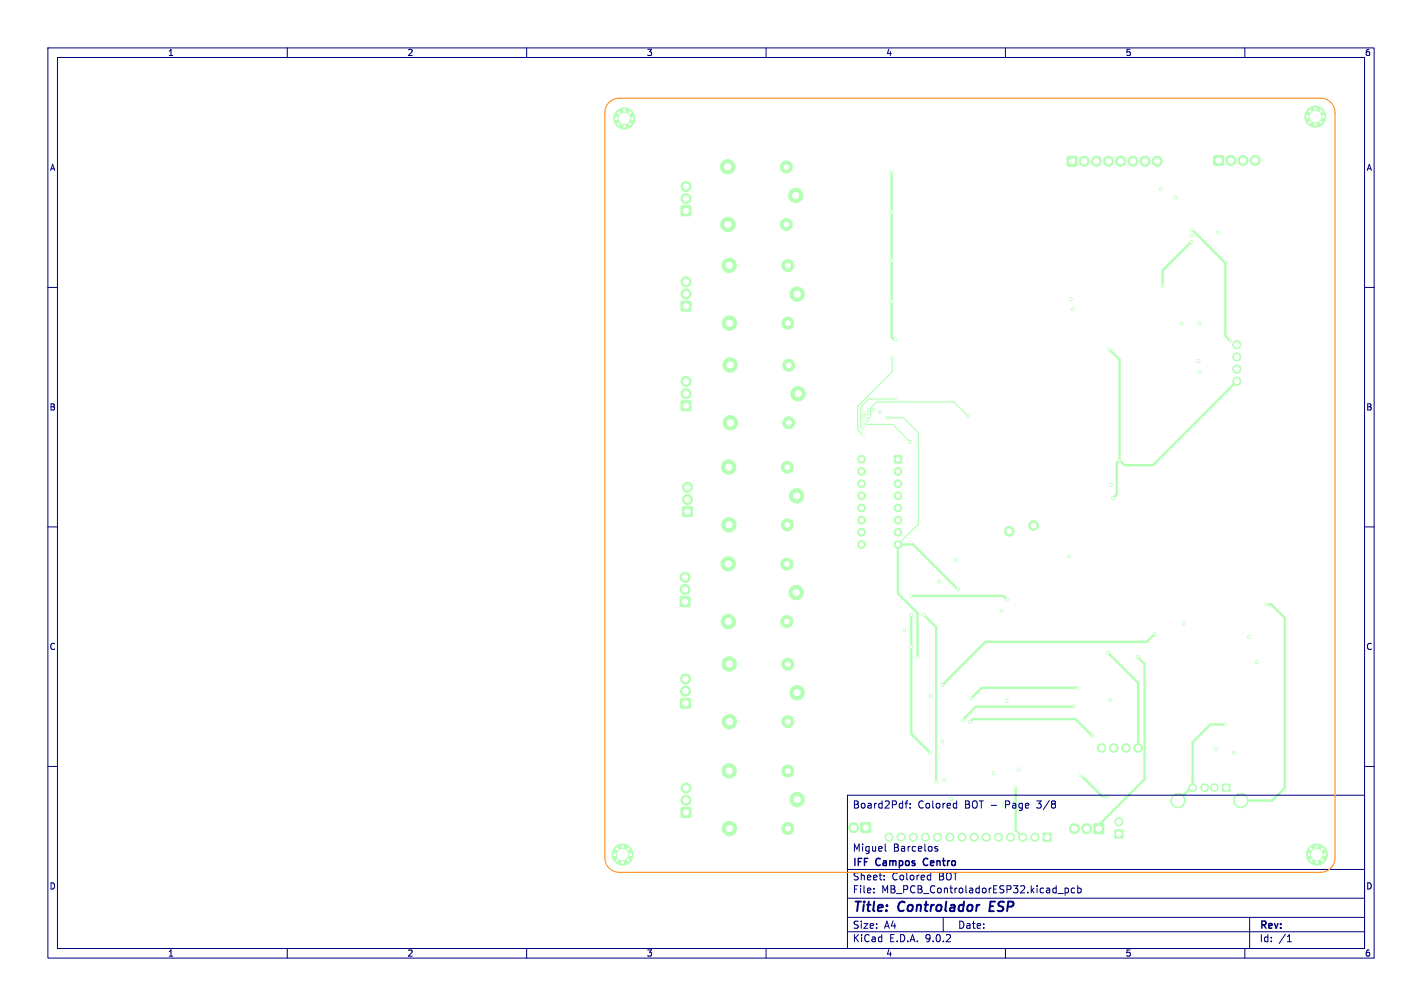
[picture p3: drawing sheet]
<svg xmlns="http://www.w3.org/2000/svg" width="297mm" height="210mm" viewBox="0 0 297 210" stroke-linecap="round" stroke-linejoin="round" font-family="sans-serif">
<g fill="#b3ffb3" stroke="#b3ffb3" stroke-width=".21">
<path d="M253.6 32.5h1.9v2h-1.9z"/>
<path d="M222.9 32.7h2v1.9h-2z"/>
<path d="M217.8 173.9h1.7v1.7h-1.7z"/>
<path d="M186.8 95.2h1.5v1.4h-1.5z"/>
<path d="M179.9 171.8h1.9v1.9h-1.9z"/>
<path d="M232.8 173.2h1.7v1.7h-1.7z"/>
<path d="M228.5 172h2v2h-2z"/>
<path d="M142.3 83.7h2v2h-2z"/>
<path d="M142.3 62.9h2v2h-2z"/>
<path d="M142.3 43h2v2h-2z"/>
<path d="M142.3 168.6h2v2h-2z"/>
<path d="M142.2 145.8h2v2h-2z"/>
<path d="M142.1 124.6h2v2h-2z"/>
<path d="M142.6 105.8h2v2h-2z"/>
<path d="M255.3 163.7h1.6v1.5h-1.6z"/>
<circle cx="276.4" cy="24.3" r=".35"/>
<circle cx="275.9" cy="23.2" r=".35"/>
<circle cx="275.9" cy="25.5" r=".35"/>
<circle cx="274.7" cy="22.7" r=".35"/>
<circle cx="274.7" cy="24.4" r="2.2"/>
<circle cx="274.7" cy="26" r=".35"/>
<circle cx="273.6" cy="23.2" r=".35"/>
<circle cx="273.6" cy="25.5" r=".35"/>
<circle cx="273.1" cy="24.3" r=".35"/>
<circle cx="132.1" cy="24.7" r=".35"/>
<circle cx="131.6" cy="23.6" r=".35"/>
<circle cx="131.6" cy="25.9" r=".35"/>
<circle cx="130.4" cy="23.1" r=".35"/>
<circle cx="130.4" cy="24.7" r="2.2"/>
<circle cx="130.4" cy="26.4" r=".35"/>
<circle cx="129.2" cy="23.6" r=".35"/>
<circle cx="129.2" cy="25.9" r=".35"/>
<circle cx="128.8" cy="24.7" r=".35"/>
<circle cx="131.7" cy="178.4" r=".35"/>
<circle cx="131.2" cy="177.2" r=".35"/>
<circle cx="131.2" cy="179.6" r=".35"/>
<circle cx="130" cy="176.7" r=".35"/>
<circle cx="130" cy="178.4" r="2.2"/>
<circle cx="130" cy="180" r=".35"/>
<circle cx="128.9" cy="177.2" r=".35"/>
<circle cx="128.9" cy="179.6" r=".35"/>
<circle cx="128.4" cy="178.4" r=".35"/>
<circle cx="276.7" cy="178.4" r=".35"/>
<circle cx="276.2" cy="177.2" r=".35"/>
<circle cx="276.2" cy="179.6" r=".35"/>
<circle cx="275" cy="176.7" r=".35"/>
<circle cx="275" cy="178.4" r="2.2"/>
<circle cx="275" cy="180" r=".35"/>
<circle cx="273.9" cy="177.2" r=".35"/>
<circle cx="273.9" cy="179.6" r=".35"/>
<circle cx="273.4" cy="178.4" r=".35"/>
<circle cx="257.1" cy="33.5" r="1.05"/>
<circle cx="259.6" cy="33.5" r="1.05"/>
<circle cx="262.2" cy="33.5" r="1.05"/>
<circle cx="258.3" cy="79.6" r=".85"/>
<circle cx="258.3" cy="77" r=".85"/>
<circle cx="258.3" cy="74.5" r=".85"/>
<circle cx="258.3" cy="72" r=".85"/>
<circle cx="226.5" cy="33.7" r="1.05"/>
<circle cx="229" cy="33.7" r="1.05"/>
<circle cx="231.5" cy="33.7" r="1.05"/>
<circle cx="234.1" cy="33.7" r="1.05"/>
<circle cx="236.6" cy="33.7" r="1.05"/>
<circle cx="239.2" cy="33.7" r="1.05"/>
<circle cx="241.7" cy="33.7" r="1.05"/>
<circle cx="185.7" cy="174.8" r=".85"/>
<circle cx="188.2" cy="174.8" r=".85"/>
<circle cx="190.8" cy="174.8" r=".85"/>
<circle cx="193.3" cy="174.8" r=".85"/>
<circle cx="195.8" cy="174.8" r=".85"/>
<circle cx="198.4" cy="174.8" r=".85"/>
<circle cx="200.9" cy="174.8" r=".85"/>
<circle cx="203.5" cy="174.8" r=".85"/>
<circle cx="206" cy="174.8" r=".85"/>
<circle cx="208.5" cy="174.8" r=".85"/>
<circle cx="211.1" cy="174.8" r=".85"/>
<circle cx="213.6" cy="174.8" r=".85"/>
<circle cx="216.2" cy="174.8" r=".85"/>
<circle cx="230.1" cy="156.1" r=".9"/>
<circle cx="232.6" cy="156.1" r=".9"/>
<circle cx="235.2" cy="156.1" r=".9"/>
<circle cx="237.7" cy="156.1" r=".9"/>
<circle cx="210.8" cy="110.9" r="1"/>
<circle cx="215.9" cy="109.7" r="1"/>
<circle cx="164.4" cy="97.6" r="1.25"/>
<circle cx="152.2" cy="97.5" r="1.5"/>
<circle cx="152.2" cy="109.6" r="1.5"/>
<circle cx="164.4" cy="109.6" r="1.25"/>
<circle cx="166.4" cy="103.5" r="1.5"/>
<circle cx="187.6" cy="98.4" r=".8"/>
<circle cx="187.6" cy="101" r=".8"/>
<circle cx="187.6" cy="103.5" r=".8"/>
<circle cx="187.6" cy="106" r=".8"/>
<circle cx="187.6" cy="108.6" r=".8"/>
<circle cx="187.6" cy="111.1" r=".8"/>
<circle cx="187.6" cy="113.7" r=".8"/>
<circle cx="179.9" cy="113.7" r=".8"/>
<circle cx="179.9" cy="111.1" r=".8"/>
<circle cx="179.9" cy="108.6" r=".8"/>
<circle cx="179.9" cy="106" r=".8"/>
<circle cx="179.9" cy="103.5" r=".8"/>
<circle cx="179.9" cy="101" r=".8"/>
<circle cx="179.9" cy="98.4" r=".8"/>
<circle cx="179.9" cy="95.9" r=".8"/>
<circle cx="166.7" cy="82.2" r="1.5"/>
<circle cx="164.7" cy="88.3" r="1.25"/>
<circle cx="152.5" cy="88.3" r="1.5"/>
<circle cx="152.5" cy="76.2" r="1.5"/>
<circle cx="164.7" cy="76.3" r="1.25"/>
<circle cx="166.5" cy="61.4" r="1.5"/>
<circle cx="164.5" cy="67.5" r="1.25"/>
<circle cx="152.3" cy="67.5" r="1.5"/>
<circle cx="152.3" cy="55.4" r="1.5"/>
<circle cx="164.5" cy="55.5" r="1.25"/>
<circle cx="166.2" cy="40.8" r="1.5"/>
<circle cx="164.2" cy="46.9" r="1.25"/>
<circle cx="152" cy="46.9" r="1.5"/>
<circle cx="152" cy="34.8" r="1.5"/>
<circle cx="164.2" cy="34.9" r="1.25"/>
<circle cx="166.5" cy="166.9" r="1.5"/>
<circle cx="164.5" cy="173" r="1.25"/>
<circle cx="152.3" cy="173" r="1.5"/>
<circle cx="152.3" cy="160.9" r="1.5"/>
<circle cx="164.5" cy="161" r="1.25"/>
<circle cx="166.5" cy="144.6" r="1.5"/>
<circle cx="164.5" cy="150.7" r="1.25"/>
<circle cx="152.3" cy="150.7" r="1.5"/>
<circle cx="152.3" cy="138.6" r="1.5"/>
<circle cx="164.5" cy="138.7" r="1.25"/>
<circle cx="166.3" cy="123.7" r="1.5"/>
<circle cx="164.3" cy="129.8" r="1.25"/>
<circle cx="152.1" cy="129.8" r="1.5"/>
<circle cx="152.1" cy="117.7" r="1.5"/>
<circle cx="164.3" cy="117.8" r="1.25"/>
<circle cx="178.3" cy="172.8" r="1.05"/>
<circle cx="233.7" cy="171.6" r=".85"/>
<circle cx="227" cy="173" r="1.05"/>
<circle cx="224.4" cy="173" r="1.05"/>
<circle cx="143.3" cy="82.2" r="1.05"/>
<circle cx="143.3" cy="79.6" r="1.05"/>
<circle cx="143.3" cy="61.4" r="1.05"/>
<circle cx="143.3" cy="58.8" r="1.05"/>
<circle cx="143.3" cy="41.5" r="1.05"/>
<circle cx="143.3" cy="38.9" r="1.05"/>
<circle cx="143.3" cy="167.1" r="1.05"/>
<circle cx="143.3" cy="164.5" r="1.05"/>
<circle cx="143.2" cy="144.3" r="1.05"/>
<circle cx="143.2" cy="141.7" r="1.05"/>
<circle cx="143.1" cy="123.1" r="1.05"/>
<circle cx="143.1" cy="120.5" r="1.05"/>
<circle cx="143.6" cy="104.3" r="1.05"/>
<circle cx="143.6" cy="101.7" r="1.05"/>
<circle cx="253.6" cy="164.4" r=".8"/>
<circle cx="251.6" cy="164.4" r=".8"/>
<circle cx="249.1" cy="164.4" r=".8"/>
<circle cx="259.2" cy="167.1" r="1.5"/>
<circle cx="246" cy="167.1" r="1.5"/>
<circle cx="264.5" cy="126.2" r=".3"/>
<circle cx="232.4" cy="104" r=".3"/>
<circle cx="196.8" cy="154.8" r=".3"/>
<circle cx="185.4" cy="87.2" r=".3"/>
<circle cx="191.6" cy="137.1" r=".3"/>
<circle cx="231.7" cy="73" r=".3"/>
<circle cx="200.1" cy="123.1" r=".3"/>
<circle cx="199.5" cy="116.9" r=".3"/>
<circle cx="212.1" cy="164.4" r=".3"/>
<circle cx="233.8" cy="96.1" r=".3"/>
<circle cx="255.8" cy="151.2" r=".3"/>
<circle cx="186.9" cy="70.8" r=".3"/>
<circle cx="186.2" cy="62.9" r=".3"/>
<circle cx="186.2" cy="54.4" r=".3"/>
<circle cx="186.2" cy="44.3" r=".3"/>
<circle cx="186.2" cy="35.9" r=".3"/>
<circle cx="210.3" cy="125.2" r=".3"/>
<circle cx="190.3" cy="124.4" r=".3"/>
<circle cx="209.2" cy="127.5" r=".3"/>
<circle cx="223.2" cy="116.2" r=".3"/>
<circle cx="246.8" cy="67.5" r=".3"/>
<circle cx="250.5" cy="67.5" r=".3"/>
<circle cx="250.6" cy="77.6" r=".3"/>
<circle cx="250.3" cy="75.4" r=".3"/>
<circle cx="245.5" cy="41.2" r=".3"/>
<circle cx="248.8" cy="49.2" r=".3"/>
<circle cx="242.4" cy="39.5" r=".3"/>
<circle cx="254.3" cy="48.5" r=".3"/>
<circle cx="249" cy="48" r=".3"/>
<circle cx="256.9" cy="71.1" r=".3"/>
<circle cx="194.4" cy="145.3" r=".3"/>
<circle cx="188.9" cy="131.5" r=".3"/>
<circle cx="181" cy="86.3" r=".3"/>
<circle cx="181.6" cy="85.5" r=".3"/>
<circle cx="181.1" cy="87.7" r=".3"/>
<circle cx="182.4" cy="85.5" r=".3"/>
<circle cx="190.2" cy="135" r=".3"/>
<circle cx="241.2" cy="132.3" r=".3"/>
<circle cx="196.8" cy="143" r=".3"/>
<circle cx="231.8" cy="146.2" r=".3"/>
<circle cx="202.1" cy="86.8" r=".3"/>
<circle cx="232" cy="101.2" r=".3"/>
<circle cx="262.5" cy="138.2" r=".3"/>
<circle cx="247.2" cy="130.1" r=".3"/>
<circle cx="260.8" cy="133" r=".3"/>
<circle cx="209.6" cy="168.1" r=".3"/>
<circle cx="196.1" cy="121.4" r=".3"/>
<circle cx="207.5" cy="161.4" r=".3"/>
<circle cx="254" cy="156.4" r=".3"/>
<circle cx="197.2" cy="162.8" r=".3"/>
<circle cx="257.8" cy="157.1" r=".3"/>
<circle cx="198.6" cy="166.8" r=".3"/>
<circle cx="223.6" cy="62.4" r=".3"/>
<circle cx="180.4" cy="86.9" r=".3"/>
<circle cx="224" cy="64.6" r=".3"/>
<circle cx="210.2" cy="146.3" r=".3"/>
<circle cx="183.8" cy="86" r=".3"/>
<circle cx="212.7" cy="160.6" r=".3"/>
<circle cx="195.5" cy="163.2" r=".3"/>
<circle cx="201.1" cy="150.3" r=".3"/>
<circle cx="224.2" cy="147.5" r=".3"/>
<circle cx="228.2" cy="153.7" r=".3"/>
<circle cx="202.6" cy="150.7" r=".3"/>
<circle cx="225" cy="143.7" r=".3"/>
<circle cx="202.8" cy="145.8" r=".3"/>
<circle cx="193" cy="128.4" r=".3"/>
<circle cx="194.2" cy="157.1" r=".3"/>
<circle cx="190.3" cy="128.4" r=".3"/>
<circle cx="237.6" cy="137.1" r=".3"/>
<circle cx="231.4" cy="136.2" r=".3"/>
<circle cx="231.4" cy="166.3" r=".3"/>
<circle cx="225.8" cy="161.9" r=".3"/>
<circle cx="242.8" cy="59.8" r=".3"/>
<circle cx="248.8" cy="50.5" r=".3"/>
<circle cx="186.3" cy="74.6" r=".25"/>
<circle cx="187.1" cy="83.3" r=".25"/>
<circle cx="190.1" cy="92.3" r=".3"/>
<circle cx="180.2" cy="90.8" r=".25"/>
<circle cx="180" cy="89.5" r=".25"/>
<circle cx="180.7" cy="88.7" r=".25"/>
</g>
<g fill="none" stroke="#b3ffb3" stroke-width=".5">
<path d="M186.2 35.9v34.5l.5 .4h.2M248.8 50.5l-6 6v3.3M248.9 47.9l7 7v15.2l1 1M231.7 73l2.1 2.1v21M258.3 79.6l-17.5 17.5h-6l-1-1M233.8 96.1l-.6 .6v6.5l-.8 .8M190.3 124.4h19.2l.8 .8M190.3 128.4v24.8l3.9 3.9M193 128.4l2.5 2.5v32.3M200.1 123.1l-9.4-9.4h-3.1v10.2l4 4.1v9.1M231.4 136.2l6.3 6.4v13.5M237.6 137.1l1.5 1.5v24.1l-9.6 9.5v.8"/>
<path d="M241.1 132.4l-1.6 1.6h-33.7l-9 9M264.5 126.2h1l2.8 2.8v35.5l-2.6 2.6h-6.5M202.6 150.7l.5-.6h21.5l3.6 3.6M224.2 147.5h-20.4l-2.7 2.8M225 143.7l-19.9-.1-2.3 2.2M255.8 151.2h-3l-3.7 3.7v9.5h-.4l-2.7 2.7M212.1 164.4v8.9l1.5 1.5M225.8 161.9l4.4 4.4h1.2M229.5 173h.1"/>
</g>
<path d="M186.3 74.6v3l-7.2 7.2v5l1.1 1M180.7 88.7l5.8-.1 3.6 3.7M185.4 87.2h3.2l3.2 3.2v19l-4.2 4.3M187.1 83.3h-5.7l-1.7 1.7v4.2l.3 .3M202.1 86.8l-2.9-2.9h-16l-1.6 1.6 .2 .3v1.2l-.7 .7" fill="none" stroke="#b3ffb3" stroke-width=".25"/>
<g fill="#fff" stroke="#fff" stroke-width=".21">
<circle cx="264.5" cy="126.2" r=".15"/>
<circle cx="232.4" cy="104" r=".15"/>
<circle cx="196.8" cy="154.8" r=".15"/>
<circle cx="185.4" cy="87.2" r=".15"/>
<circle cx="191.6" cy="137.1" r=".15"/>
<circle cx="231.7" cy="73" r=".15"/>
<circle cx="200.1" cy="123" r=".15"/>
<circle cx="199.5" cy="116.9" r=".15"/>
<circle cx="212.1" cy="164.4" r=".15"/>
<circle cx="233.8" cy="96.1" r=".15"/>
<circle cx="255.8" cy="151.2" r=".15"/>
<circle cx="186.9" cy="70.8" r=".15"/>
<circle cx="186.2" cy="62.9" r=".15"/>
<circle cx="186.2" cy="54.4" r=".15"/>
<circle cx="186.2" cy="44.3" r=".15"/>
<circle cx="186.2" cy="35.9" r=".15"/>
<circle cx="210.3" cy="125.2" r=".15"/>
<circle cx="190.3" cy="124.4" r=".15"/>
<circle cx="209.2" cy="127.5" r=".15"/>
<circle cx="223.2" cy="116.2" r=".15"/>
<circle cx="246.8" cy="67.5" r=".15"/>
<circle cx="250.5" cy="67.5" r=".15"/>
<circle cx="250.6" cy="77.6" r=".15"/>
<circle cx="250.3" cy="75.4" r=".15"/>
<circle cx="245.5" cy="41.2" r=".15"/>
<circle cx="248.8" cy="49.1" r=".15"/>
<circle cx="242.4" cy="39.5" r=".15"/>
<circle cx="254.3" cy="48.5" r=".15"/>
<circle cx="249" cy="47.9" r=".15"/>
<circle cx="256.9" cy="71.1" r=".15"/>
<circle cx="194.4" cy="145.3" r=".15"/>
<circle cx="188.9" cy="131.5" r=".15"/>
<circle cx="181" cy="86.3" r=".15"/>
<circle cx="181.6" cy="85.5" r=".15"/>
<circle cx="181.1" cy="87.7" r=".15"/>
<circle cx="182.4" cy="85.5" r=".15"/>
<circle cx="190.2" cy="135" r=".15"/>
<circle cx="241.2" cy="132.3" r=".15"/>
<circle cx="196.8" cy="143" r=".15"/>
<circle cx="231.8" cy="146.2" r=".15"/>
<circle cx="202.1" cy="86.8" r=".15"/>
<circle cx="232" cy="101.2" r=".15"/>
<circle cx="262.5" cy="138.2" r=".15"/>
<circle cx="247.2" cy="130.1" r=".15"/>
<circle cx="260.8" cy="133" r=".15"/>
<circle cx="209.6" cy="168.1" r=".15"/>
<circle cx="196.1" cy="121.4" r=".15"/>
<circle cx="207.5" cy="161.4" r=".15"/>
<circle cx="254" cy="156.4" r=".15"/>
<circle cx="197.2" cy="162.8" r=".15"/>
<circle cx="257.8" cy="157.1" r=".15"/>
<circle cx="198.6" cy="166.8" r=".15"/>
<circle cx="223.6" cy="62.4" r=".15"/>
<circle cx="180.4" cy="86.9" r=".15"/>
<circle cx="224" cy="64.6" r=".15"/>
<circle cx="210.2" cy="146.3" r=".15"/>
<circle cx="183.8" cy="86" r=".15"/>
<circle cx="212.7" cy="160.6" r=".15"/>
<circle cx="195.5" cy="163.2" r=".15"/>
<circle cx="201.1" cy="150.3" r=".15"/>
<circle cx="224.2" cy="147.5" r=".15"/>
<circle cx="228.2" cy="153.7" r=".15"/>
<circle cx="202.6" cy="150.7" r=".15"/>
<circle cx="225" cy="143.7" r=".15"/>
<circle cx="202.8" cy="145.8" r=".15"/>
<circle cx="193" cy="128.4" r=".15"/>
<circle cx="194.2" cy="157.1" r=".15"/>
<circle cx="190.3" cy="128.4" r=".15"/>
<circle cx="237.6" cy="137.1" r=".15"/>
<circle cx="231.4" cy="136.2" r=".15"/>
<circle cx="231.4" cy="166.3" r=".15"/>
<circle cx="225.8" cy="161.9" r=".15"/>
<circle cx="242.8" cy="59.8" r=".15"/>
<circle cx="248.8" cy="50.5" r=".15"/>
<circle cx="186.3" cy="74.6" r=".15"/>
<circle cx="187.1" cy="83.3" r=".15"/>
<circle cx="190.1" cy="92.3" r=".15"/>
<circle cx="180.2" cy="90.8" r=".15"/>
<circle cx="180" cy="89.5" r=".15"/>
<circle cx="180.7" cy="88.7" r=".15"/>
<circle cx="276.4" cy="24.4" r=".2"/>
<circle cx="275.9" cy="23.2" r=".2"/>
<circle cx="275.9" cy="25.5" r=".2"/>
<circle cx="274.7" cy="22.7" r=".2"/>
<circle cx="274.7" cy="24.3" r="1.1"/>
<circle cx="274.7" cy="26" r=".2"/>
<circle cx="273.6" cy="23.2" r=".2"/>
<circle cx="273.6" cy="25.5" r=".2"/>
<circle cx="273.1" cy="24.3" r=".2"/>
<circle cx="132.1" cy="24.7" r=".2"/>
<circle cx="131.6" cy="23.6" r=".2"/>
<circle cx="131.6" cy="25.9" r=".2"/>
<circle cx="130.4" cy="23.1" r=".2"/>
<circle cx="130.4" cy="24.7" r="1.1"/>
<circle cx="130.4" cy="26.4" r=".2"/>
<circle cx="129.2" cy="23.6" r=".2"/>
<circle cx="129.2" cy="25.9" r=".2"/>
<circle cx="128.8" cy="24.7" r=".2"/>
<circle cx="131.7" cy="178.4" r=".2"/>
<circle cx="131.2" cy="177.2" r=".2"/>
<circle cx="131.2" cy="179.6" r=".2"/>
<circle cx="130" cy="176.8" r=".2"/>
<circle cx="130" cy="178.4" r="1.1"/>
<circle cx="130" cy="180" r=".2"/>
<circle cx="128.9" cy="177.2" r=".2"/>
<circle cx="128.9" cy="179.6" r=".2"/>
<circle cx="128.4" cy="178.4" r=".2"/>
<circle cx="276.7" cy="178.4" r=".2"/>
<circle cx="276.2" cy="177.2" r=".2"/>
<circle cx="276.2" cy="179.6" r=".2"/>
<circle cx="275" cy="176.7" r=".2"/>
<circle cx="275" cy="178.4" r="1.1"/>
<circle cx="275" cy="180" r=".2"/>
<circle cx="273.9" cy="177.2" r=".2"/>
<circle cx="273.9" cy="179.6" r=".2"/>
<circle cx="273.4" cy="178.4" r=".2"/>
<circle cx="254.5" cy="33.5" r=".55"/>
<circle cx="257.1" cy="33.5" r=".55"/>
<circle cx="259.6" cy="33.5" r=".55"/>
<circle cx="262.2" cy="33.5" r=".55"/>
<circle cx="258.3" cy="79.6" r=".5"/>
<circle cx="258.3" cy="77" r=".5"/>
<circle cx="258.3" cy="74.5" r=".5"/>
<circle cx="258.3" cy="72" r=".5"/>
<circle cx="223.9" cy="33.7" r=".55"/>
<circle cx="226.5" cy="33.7" r=".55"/>
<circle cx="229" cy="33.7" r=".55"/>
<circle cx="231.5" cy="33.7" r=".55"/>
<circle cx="234.1" cy="33.7" r=".55"/>
<circle cx="236.6" cy="33.7" r=".55"/>
<circle cx="239.2" cy="33.7" r=".55"/>
<circle cx="241.7" cy="33.7" r=".55"/>
<circle cx="185.7" cy="174.8" r=".5"/>
<circle cx="188.2" cy="174.8" r=".5"/>
<circle cx="190.8" cy="174.8" r=".5"/>
<circle cx="193.3" cy="174.8" r=".5"/>
<circle cx="195.8" cy="174.8" r=".5"/>
<circle cx="198.4" cy="174.8" r=".5"/>
<circle cx="200.9" cy="174.8" r=".5"/>
<circle cx="203.5" cy="174.8" r=".5"/>
<circle cx="206" cy="174.8" r=".5"/>
<circle cx="208.5" cy="174.8" r=".5"/>
<circle cx="211.1" cy="174.8" r=".5"/>
<circle cx="213.6" cy="174.8" r=".5"/>
<circle cx="216.2" cy="174.8" r=".5"/>
<circle cx="218.7" cy="174.8" r=".5"/>
<circle cx="230.1" cy="156.1" r=".5"/>
<circle cx="232.6" cy="156.1" r=".5"/>
<circle cx="235.2" cy="156.1" r=".5"/>
<circle cx="237.7" cy="156.1" r=".5"/>
<circle cx="210.8" cy="110.9" r=".5"/>
<circle cx="215.9" cy="109.7" r=".5"/>
<circle cx="164.4" cy="97.6" r=".5"/>
<circle cx="152.2" cy="97.5" r=".65"/>
<circle cx="152.2" cy="109.6" r=".65"/>
<circle cx="164.4" cy="109.6" r=".5"/>
<circle cx="166.4" cy="103.5" r=".65"/>
<circle cx="187.6" cy="95.9" r=".4"/>
<circle cx="187.6" cy="98.4" r=".4"/>
<circle cx="187.6" cy="101" r=".4"/>
<circle cx="187.6" cy="103.5" r=".4"/>
<circle cx="187.6" cy="106" r=".4"/>
<circle cx="187.6" cy="108.6" r=".4"/>
<circle cx="187.6" cy="111.1" r=".4"/>
<circle cx="187.6" cy="113.7" r=".4"/>
<circle cx="179.9" cy="113.7" r=".4"/>
<circle cx="179.9" cy="111.1" r=".4"/>
<circle cx="179.9" cy="108.6" r=".4"/>
<circle cx="179.9" cy="106" r=".4"/>
<circle cx="179.9" cy="103.5" r=".4"/>
<circle cx="179.9" cy="101" r=".4"/>
<circle cx="179.9" cy="98.4" r=".4"/>
<circle cx="179.9" cy="95.9" r=".4"/>
<circle cx="166.7" cy="82.2" r=".65"/>
<circle cx="164.7" cy="88.3" r=".5"/>
<circle cx="152.5" cy="88.3" r=".65"/>
<circle cx="152.5" cy="76.2" r=".65"/>
<circle cx="164.7" cy="76.3" r=".5"/>
<circle cx="166.5" cy="61.4" r=".65"/>
<circle cx="164.5" cy="67.5" r=".5"/>
<circle cx="152.3" cy="67.5" r=".65"/>
<circle cx="152.3" cy="55.4" r=".65"/>
<circle cx="164.5" cy="55.5" r=".5"/>
<circle cx="166.2" cy="40.8" r=".65"/>
<circle cx="164.2" cy="46.9" r=".5"/>
<circle cx="152" cy="46.9" r=".65"/>
<circle cx="152" cy="34.8" r=".65"/>
<circle cx="164.2" cy="34.9" r=".5"/>
<circle cx="166.5" cy="166.9" r=".65"/>
<circle cx="164.5" cy="173" r=".5"/>
<circle cx="152.3" cy="173" r=".65"/>
<circle cx="152.3" cy="160.9" r=".65"/>
<circle cx="164.5" cy="161" r=".5"/>
<circle cx="166.5" cy="144.6" r=".65"/>
<circle cx="164.5" cy="150.7" r=".5"/>
<circle cx="152.3" cy="150.7" r=".65"/>
<circle cx="152.3" cy="138.6" r=".65"/>
<circle cx="164.5" cy="138.7" r=".5"/>
<circle cx="166.3" cy="123.7" r=".65"/>
<circle cx="164.3" cy="129.8" r=".5"/>
<circle cx="152.1" cy="129.8" r=".65"/>
<circle cx="152.1" cy="117.7" r=".65"/>
<circle cx="164.3" cy="117.8" r=".5"/>
<circle cx="180.8" cy="172.8" r=".55"/>
<circle cx="178.3" cy="172.8" r=".55"/>
<circle cx="233.7" cy="174.1" r=".5"/>
<circle cx="233.7" cy="171.6" r=".5"/>
<circle cx="229.5" cy="173" r=".55"/>
<circle cx="227" cy="173" r=".55"/>
<circle cx="224.4" cy="173" r=".55"/>
<circle cx="143.3" cy="84.7" r=".55"/>
<circle cx="143.3" cy="82.2" r=".55"/>
<circle cx="143.3" cy="79.6" r=".55"/>
<circle cx="143.3" cy="63.9" r=".55"/>
<circle cx="143.3" cy="61.4" r=".55"/>
<circle cx="143.3" cy="58.8" r=".55"/>
<circle cx="143.3" cy="44" r=".55"/>
<circle cx="143.3" cy="41.5" r=".55"/>
<circle cx="143.3" cy="38.9" r=".55"/>
<circle cx="143.3" cy="169.6" r=".55"/>
<circle cx="143.3" cy="167.1" r=".55"/>
<circle cx="143.3" cy="164.5" r=".55"/>
<circle cx="143.2" cy="146.8" r=".55"/>
<circle cx="143.2" cy="144.3" r=".55"/>
<circle cx="143.2" cy="141.7" r=".55"/>
<circle cx="143.1" cy="125.6" r=".55"/>
<circle cx="143.1" cy="123.1" r=".55"/>
<circle cx="143.1" cy="120.5" r=".55"/>
<circle cx="143.6" cy="106.8" r=".55"/>
<circle cx="143.6" cy="104.3" r=".55"/>
<circle cx="143.6" cy="101.7" r=".55"/>
<circle cx="256.1" cy="164.4" r=".47"/>
<circle cx="253.6" cy="164.4" r=".48"/>
<circle cx="251.6" cy="164.4" r=".47"/>
<circle cx="249.1" cy="164.4" r=".47"/>
<circle cx="259.2" cy="167.1" r="1.15"/>
<circle cx="246" cy="167.1" r="1.15"/>
</g>
<g fill="none" stroke="#000080" stroke-width=".21">
<path d="M10 10h277v190h-277zM12 12h273v186h-273zM60 10v2M110 10v2M160 10v2M210 10v2M260 10v2M10 60h2M285 60h2M10 110h2M285 110h2M10 160h2"/>
<path d="M177 166h108v32h-108zM184.9 176.2v1.3l.2 .2M189 167.7h.6M189.6 167.2l-.4 .2v1.3M190.1 168.6v.1M190.1 167.8v.1M195.2 177l.7 .4-.2 .3-.5-.1M195.8 176.8l-.3-.1-.3 .2M199.4 167.7l.4 .1M199.8 167.2v1.5M199.8 168.6l-.4 .1M285 160h2"/>
<path d="M60 198v2M110 198v2M160 198v2M177 194.5h108M177 191.5h108M177 187.5h108M177 181.5h108M182.5 186.3v.1M182.5 185.5v.1M184.7 183.6v.1M184.7 182.8v.1M194 182.7l.4 .1"/>
<path d="M194.4 182.2v1.5M194.4 183.6l-.4 .1M197 191.5v3M210 198v2M221 186.5h1.1M222.5 185.4v1.5M222.5 185.5l.4-.1 .3 .3-.2 .6h-.5M224.5 185.5l-.5-.1-.3 .3 .2 .6h.6M225.1 185.5l.4-.1 .3 .3-.1 .6h-.6M225.1 184.9v1.5M260 198v2M261 191.5v6.5"/>
<path d="M268.9 196.6h.8M269 195.5l.3-.4v1.5"/>
</g>
<path d="M206.9 188.2l-.3 2h1" fill="none" stroke="#000080" stroke-width=".4"/>
<path d="M193 179.4l-.2 .4 .2 .7" fill="none" stroke="#000080" stroke-width=".3"/>
<path d="M127.2 21.4a3 3 0 0 1 2.1-.9h146.5a3 3 0 0 1 3 3v155.6a3 3 0 0 1-3 3h-146.4a3 3 0 0 1-3.1-3v-155.6a3 3 0 0 1 .9-2.1z" fill="none" stroke="#ff8000" stroke-width=".21"/>
<g font-size="2.8" fill="#000080">
<text x="178" y="190.9">Title:</text>
<text x="187.7" y="190.9">Controlador</text>
<text x="207.5" y="190.9">ESP</text>
</g>
<g font-size="2.1" fill="#000080">
<text x="178" y="169">Board2Pdf:</text>
<text x="191.7" y="169">Colored</text>
<text x="201.5" y="169">BOT -</text>
<text x="210.2" y="169">Page</text>
<text x="217" y="169">3/8</text>
<text x="178" y="178">Miguel</text>
<text x="186.5" y="178">Barcelos</text>
<text x="178" y="184">Sheet:</text>
<text x="178" y="181.2">IFF</text>
<text x="183" y="181.2">Campos</text>
<text x="186.2" y="184">Colored</text>
<text x="193.6" y="181.2">Centro</text>
<text x="196.1" y="184">BOT</text>
<text x="178" y="186.7">File:</text>
<text x="184.1" y="186.7">MB_PCB_ControladorESP32.kicad_pcb</text>
<text x="178" y="196.9">KiCad</text>
<text x="178" y="194.1">Size:</text>
<text x="184.7" y="194.1">A4</text>
<text x="185.7" y="196.9">E.D.A.</text>
<text x="193.3" y="196.9">9.0.2</text>
<text x="200" y="194.1">Date:</text>
<text x="263" y="194.3">Rev:</text>
<text x="263" y="196.9">Id:</text>
<text x="267.1" y="196.9">/1</text>
</g>
<g font-size="1.8" fill="#000080">
<text x="35" y="11.9">1</text>
<text x="85" y="11.9">2</text>
<text x="135" y="11.9">3</text>
<text x="185" y="11.9">4</text>
<text x="235" y="11.9">5</text>
<text x="285" y="11.9">6</text>
<text x="10.3" y="35.9">A</text>
<text x="285.4" y="35.9">A</text>
<text x="10.3" y="85.9">B</text>
<text x="285.3" y="85.9">B</text>
<text x="10.3" y="135.9">C</text>
<text x="285.3" y="135.9">C</text>
<text x="10.3" y="185.9">D</text>
<text x="285.3" y="185.9">D</text>
<text x="35" y="199.9">1</text>
<text x="85" y="199.9">2</text>
<text x="135" y="199.9">3</text>
<text x="185" y="199.9">4</text>
<text x="235" y="199.9">5</text>
<text x="285" y="199.9">6</text>
</g>
</svg>
